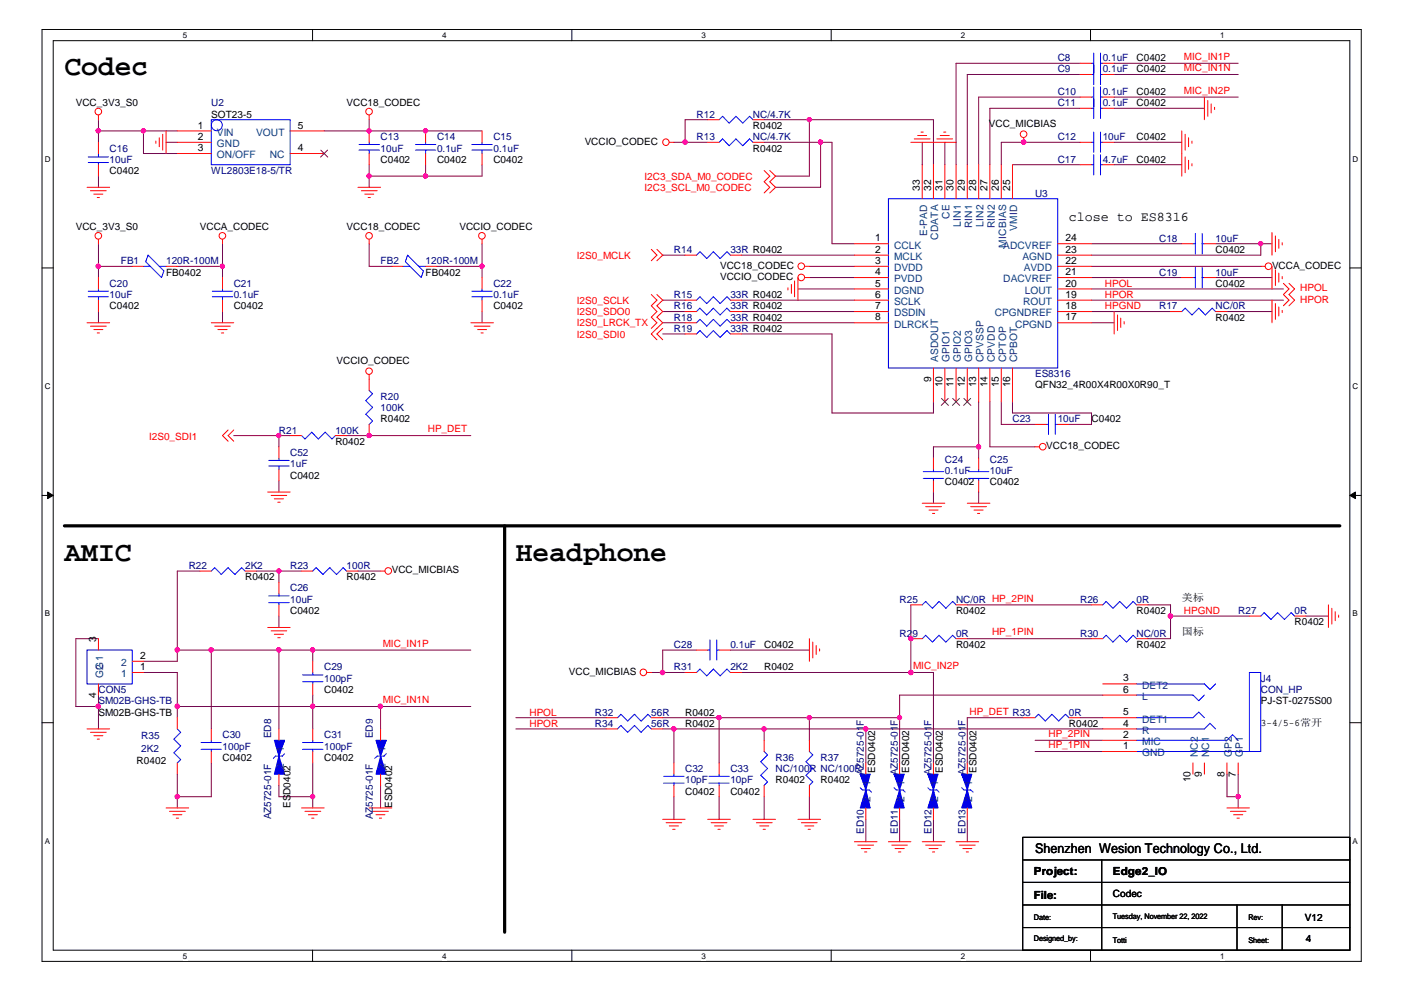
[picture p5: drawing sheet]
<svg xmlns="http://www.w3.org/2000/svg" width="297mm" height="210mm" viewBox="0 0 297 210" stroke-linecap="round" stroke-linejoin="round" font-family="sans-serif">
<path d="M8.9 6.2h279.1v197.2h-279.1zM11.3 8.6h274.3v192.5h-274.3z" fill="none" stroke="#000" stroke-width=".21"/>
<g fill="#fff">
<path d="M38.7 6.5h.9v1.9h-.9z"/>
<path d="M38.7 201.3h.9v1.9h-.9z"/>
</g>
<path d="M66.1 6.2v2.4M66.1 201.1v2.3" fill="none" stroke="#000" stroke-width=".21"/>
<g fill="#fff">
<path d="M93.6 6.5h.9v1.9h-.9z"/>
<path d="M93.6 201.3h.9v1.9h-.9z"/>
</g>
<path d="M121 6.2v2.4M121 201.1v2.3" fill="none" stroke="#000" stroke-width=".21"/>
<g fill="#fff">
<path d="M148.4 6.5h1v1.9h-1z"/>
<path d="M148.4 201.3h1v1.9h-1z"/>
</g>
<path d="M175.9 6.2v2.4M175.9 201.1v2.3" fill="none" stroke="#000" stroke-width=".21"/>
<g fill="#fff">
<path d="M203.3 6.5h.9v1.9h-.9z"/>
<path d="M203.3 201.3h.9v1.9h-.9z"/>
</g>
<path d="M230.7 6.2v2.4M230.7 201.1v2.3" fill="none" stroke="#000" stroke-width=".21"/>
<g fill="#fff">
<path d="M258.1 6.5h1v1.9h-1z"/>
<path d="M258.1 201.3h1v1.9h-1z"/>
<path d="M9.5 32.7h1.2v1.9h-1.2z"/>
<path d="M286.2 32.7h1.2v1.9h-1.2z"/>
<path d="M9.5 80.7h1.2v1.9h-1.2z"/>
<path d="M286.2 80.7h1.2v1.9h-1.2z"/>
</g>
<path d="M8.9 56.7h2.4M285.6 56.7h2.4" fill="none" stroke="#000" stroke-width=".21"/>
<g fill="#fff">
<path d="M9.5 128.9h1.1v1.9h-1.1z"/>
<path d="M286.2 128.9h1.1v1.9h-1.1z"/>
</g>
<path d="M8.9 104.8h2.4M285.6 104.8h2.4" fill="none" stroke="#000" stroke-width=".21"/>
<g fill="#000" stroke="#000" stroke-width=".21">
<path d="M10.1 104.1l1.2 .7-1.2 .7z" fill-rule="evenodd"/>
<path d="M285.6 104.8l1.2-.7v1.4z" fill-rule="evenodd"/>
</g>
<g fill="#fff">
<path d="M9.5 177h1.1v1.9h-1.1z"/>
<path d="M286.2 177h1.1v1.9h-1.1z"/>
</g>
<path d="M8.9 152.9h2.4M285.6 152.9h2.4M216.4 177.2h69.2v23.9h-69.2zM216.4 196.3h69.2M216.4 191.5h69.2M216.4 186.7h69.2M216.4 182h69.2M233.1 182v19.1M261.7 191.5v9.6M271.3 191.5v9.6" fill="none" stroke="#000" stroke-width=".21"/>
<path d="M13.6 111.3h269.9M106.8 111.3v85.9" fill="none" stroke="#000" stroke-width=".68"/>
<g fill="none" stroke="#800040" stroke-width=".21">
<path d="M228.5 13.4h-26.2v21.5M228.5 15.8h-23.9v19.1M235.7 13.4h26.3M235.7 15.8h26.3M20.8 25.3v4.8M20.8 37.3v2.3M20.8 27.7h16.7M30.4 27.7v4.8h7.1M35.1 30.1h2.4M68.6 27.7h33.4M78.1 25.3v2.4M78.1 34.9v4.7"/>
<path d="M90 34.9v2.4M102 34.9v2.4h-23.9M142.6 30.1h7.1M149.7 25.3h-4.8v4.8M161.7 30.1h14.3v21.5h4.8M161.7 25.3h35.8v9.6M171.2 25.3v12h-7.1M173.6 30.1v9.5h-9.5M195.1 30.1v4.8M199.9 30.1v4.8M214.2 34.9h14.3M228.5 20.5h-21.4v14.4"/>
<path d="M228.5 22.9h-19.1v12M228.5 30.1h-16.7v4.8M235.7 30.1h14.3M235.7 34.9h14.3M235.7 20.5h26.3M235.7 22.9h19.1M20.8 56.4h7.2M20.8 51.6v7.1M37.5 56.4h9.6M47.1 51.6v7.1M78.1 51.6v4.8h4.8M92.5 56.4h9.5"/>
<path d="M102 51.6v7.1M140.2 54h4.7M156.9 54h23.9M171.2 58.7h9.6M171.2 56.4h9.6M230.9 58.7h19.1M230.9 51.6h19.1M230.9 56.4h35.8M257.2 58.7h11.9M257.2 51.6h11.9M266.7 51.6v2.4h-35.8M20.8 65.9v2.4"/>
<path d="M47.1 65.9v2.4M102 65.9v2.4M140.2 63.5h4.7M140.2 65.9h4.7M140.2 68.3h4.7M140.2 70.7h4.7M156.9 70.7h19.1v16.7h21.5v-2.4M156.9 63.5h23.9M156.9 65.9h23.9M156.9 68.3h23.9M168.8 61.1h12M230.9 61.1h40.6"/>
<path d="M230.9 63.5h40.6M230.9 65.9h16.7M230.9 68.3h4.8M259.6 65.9h9.5M49.4 92.2h12M59 92.2v2.3M73.3 92.2h26.3M207.1 94.5h-9.6v2.5M207.1 85v12M209.4 85v9.5h9.6M211.8 85v4.8h7.2M214.2 85v2.4h16.7v2.4h-4.8"/>
<path d="M59 101.7v2.4M197.5 104.1v2.4M207.1 104.1v2.4M20.8 135.1h-4.8v14.4h4.8M37.5 137.6h62.1M42.3 120.8h-4.8v19.1h-7.1M44.7 137.6v16.6M54.2 120.8h9.6M59 120.8v2.4M59 130.4v2.4M59 137.6v16.6M66.2 137.6v2.3"/>
<path d="M75.7 120.8h4.8M147.4 137.6h-7.2v4.7M154.5 137.6h16.7M192.7 128v14.3M204.6 128h26.3M204.6 135.1h26.3M242.9 128h4.7v7.1h-4.7M247.6 130.4h16.7M276.3 130.4h4.8M20.8 147.1v7.1M30.4 142.3h7.1v9.6M37.5 149.5h62.1"/>
<path d="M66.2 147.1v7.1M80.5 149.5v4.7M109.1 151.9h19.2M109.1 154.2h19.2M137.8 142.3h7.1M140.2 151.9h50.1M140.2 154.2h93.1M142.6 154.2v7.2M152.1 151.9v9.5M156.9 142.3h40.6v19.1M161.7 154.2v2.4M171.2 151.9v4.7"/>
<path d="M183.2 154.2v7.2M216.6 151.9h-12v9.5M219 156.6h14.3M219 159h14.3M228.5 151.9h4.8M233.3 147.1h-43v14.3M37.5 163.8v7.2M44.7 161.4v7.2h-7.2M59 166.2v2.4h7.2M66.2 161.4v9.6M80.5 166.2v4.8M142.6 168.6v4.8"/>
<path d="M152.1 168.6v4.8M161.7 168.6v4.8M171.2 168.6v4.8M183.2 173.4v4.7M190.3 173.4v4.7M197.5 173.4v4.7M204.6 173.4v4.7M259.6 163.8v4.8h2.4M262 163.8v7.2"/>
</g>
<g fill="#f0f" stroke="#f0f" stroke-width=".21">
<circle cx="207" cy="94.5" r=".46"/>
<circle cx="216.6" cy="30.1" r=".47"/>
<circle cx="266.7" cy="51.5" r=".45"/>
<circle cx="144.9" cy="30.1" r=".47"/>
<circle cx="171.2" cy="25.3" r=".45"/>
<circle cx="173.6" cy="30.1" r=".46"/>
<circle cx="47" cy="56.3" r=".45"/>
<circle cx="20.8" cy="56.3" r=".46"/>
<circle cx="90" cy="27.7" r=".45"/>
<circle cx="78.1" cy="27.7" r=".45"/>
<circle cx="30.3" cy="27.7" r=".45"/>
<circle cx="20.8" cy="27.7" r=".46"/>
<circle cx="90" cy="37.2" r=".45"/>
<circle cx="78.1" cy="37.2" r=".45"/>
<circle cx="102" cy="56.3" r=".45"/>
<circle cx="190.3" cy="151.8" r=".45"/>
<circle cx="140.2" cy="142.3" r=".47"/>
<circle cx="261.9" cy="168.6" r=".45"/>
<circle cx="192.7" cy="142.3" r=".47"/>
<circle cx="152.1" cy="151.8" r=".46"/>
<circle cx="161.6" cy="154.2" r=".46"/>
<circle cx="142.5" cy="154.2" r=".46"/>
<circle cx="183.1" cy="154.2" r=".46"/>
<circle cx="171.2" cy="151.8" r=".45"/>
<circle cx="192.7" cy="135.1" r=".46"/>
<circle cx="247.6" cy="130.4" r=".47"/>
<circle cx="66.1" cy="149.4" r=".46"/>
<circle cx="37.5" cy="149.4" r=".47"/>
<circle cx="66.1" cy="168.6" r=".45"/>
<circle cx="66.1" cy="137.5" r=".46"/>
<circle cx="80.5" cy="149.4" r=".47"/>
<circle cx="59" cy="120.8" r=".45"/>
<circle cx="59" cy="137.5" r=".46"/>
<circle cx="44.7" cy="137.5" r=".47"/>
<circle cx="37.5" cy="137.5" r=".47"/>
<circle cx="37.5" cy="168.6" r=".46"/>
<circle cx="78.1" cy="92.1" r=".45"/>
<circle cx="20.8" cy="149.4" r=".47"/>
<circle cx="59" cy="92.1" r=".45"/>
</g>
<g fill="none" stroke="#f00" stroke-width=".21">
<path d="M228.5 13.4h2.4M228.5 15.8h2.4M233.3 13.4h2.4M233.3 15.8h2.4M18.4 39.6h4.8M20.8 24.4v.9M20.8 30.1v2.4M20.8 34.9v2.4M33 29.9v.4M33.7 29.1v1.9M34.4 28.4v3.4M35.1 27.7v4.8"/>
<path d="M37.5 30.1h7.2M37.5 27.7h7.2M37.5 32.5h7.2M61.4 27.7h7.2M61.4 32.5h7.2M75.7 39.6h4.8M78.1 24.4v.9M78.1 27.7v2.4M78.1 32.5v2.4M90 27.7v2.4M90 32.5v2.4M102 27.7v2.4"/>
<path d="M102 32.5v2.4M141.6 30.1h1M149.7 30.1h2.4M149.7 25.3h2.4M159.3 30.1h2.4M159.3 25.3h2.4M161.7 36.1l1.2 1.2-1.2 1.2 1.2 1.1-1.2 1.2M162.9 36.1l1.2 1.2-1.2 1.2 1.2 1.1-1.2 1.2M192.7 30.1h9.6M193.4 29.4h3.4M194.1 28.7h1.9M194.9 28h.4"/>
<path d="M195.1 34.9v7.2M197.5 34.9v7.2M198.2 29.4h3.3M198.9 28.7h1.9M199.6 28h.5M199.9 34.9v7.2M202.3 34.9v7.2M204.6 34.9v7.2M207.1 34.9v7.2M209.4 34.9v7.2M211.8 34.9v7.2M214.2 34.9v7.2"/>
<path d="M216.6 29.1v1M228.5 30.1h2.4M228.5 20.5h2.4M228.5 22.9h2.4M228.5 34.9h2.4M233.3 30.1h2.4M233.3 20.5h2.4M233.3 22.9h2.4M233.3 34.9h2.4M250 27.7v9.6M250.7 28.4v3.4M250.7 33.2v3.3"/>
<path d="M251.5 29.1v1.9M251.5 33.9v1.9M252.2 29.9v.4M252.2 34.6v.5M254.8 20.5v4.8M255.5 21.3v3.3M256.2 22v1.9M257 22.7v.5M19.1 40.4h3.4M19.9 41.1h1.9M20.6 41.8h.4M20.8 50.6v1"/>
<path d="M20.8 58.7v2.4M28 56.4h2.4M35.1 56.4h2.4M47.1 50.6v1M47.1 58.7v2.4M76.5 40.4h3.3M77.2 41.1h1.9M77.9 41.8h.5M78.1 50.6v1M82.9 56.4h2.4M90 56.4h2.5M102 50.6v1"/>
<path d="M102 58.7v2.4M137.8 52.8l1.2 1.2-1.2 1.2M139 52.8l1.2 1.2-1.2 1.2M144.9 54h2.5M154.5 54h2.4M168.1 59.5v3.3M168.8 58.7v4.8M170.3 58.7h.9M170.3 56.4h.9M180.8 58.7h7.2M180.8 56.4h7.2M180.8 51.6h7.2"/>
<path d="M180.8 54h7.2M223.8 58.7h7.1M223.8 56.4h7.1M223.8 51.6h7.1M223.8 54h7.1M250 58.7h2.4M250 51.6h2.4M254.8 58.7h2.4M254.8 51.6h2.4M266.7 56.4h1M269.1 49.2v4.8M269.1 56.4v4.7"/>
<path d="M269.8 49.9v3.4M269.8 57.1v3.3M270.6 50.6v1.9M270.6 57.8v1.9M271.3 51.4v.4M271.3 58.5v.5M271.5 60l1.2 1.1-1.2 1.2 1.2 1.2-1.2 1.2M272.7 60l1.2 1.1-1.2 1.2 1.2 1.2-1.2 1.2M18.4 68.3h4.8M19.1 69h3.4M19.9 69.7h1.9M20.6 70.5h.4"/>
<path d="M20.8 63.5v2.4M44.7 68.3h4.7M45.4 69h3.3M46.1 69.7h1.9M46.8 70.5h.5M47.1 63.5v2.4M78.1 79.3v3.3M99.6 68.3h4.8M100.3 69h3.4M101 69.7h2M101.8 70.5h.4M102 63.5v2.4"/>
<path d="M137.8 62.3l1.2 1.2-1.2 1.2 1.2 1.2-1.2 1.2 1.2 1.2-1.2 1.2M139 62.3l1.2 1.2-1.2 1.2 1.2 1.2-1.2 1.2 1.2 1.2-2.4 2.4 1.2 1.2M140.2 69.5l-1.2 1.2 1.2 1.2M144.9 68.3h2.5M144.9 65.9h2.5M144.9 63.5h2.5M144.9 70.7h2.5M154.5 68.3h2.4M154.5 65.9h2.4M154.5 63.5h2.4M154.5 70.7h2.4M166.7 60.9v.5"/>
<path d="M167.4 60.2v1.9M180.8 68.3h7.2M180.8 65.9h7.2M180.8 63.5h7.2M180.8 61.1h7.2M197.5 77.9v7.1M199.9 77.9v7.1M202.3 77.9v7.1M204.6 77.9v7.1M207.1 77.9v7.1M209.4 77.9v7.1M211.8 77.9v7.1"/>
<path d="M214.2 77.9v7.1M223.8 68.3h7.1M223.8 65.9h7.1M223.8 63.5h7.1M223.8 61.1h7.1M235.7 65.9v4.8M236.4 66.6v3.3M237.1 67.3v2M237.8 68v.6M247.6 65.9h2.4M257.2 65.9h2.4M269.1 63.5v4.8"/>
<path d="M269.8 64.2v3.4M270.6 65v1.9M271.3 65.7v.4M48.3 91l-1.2 1.2 1.2 1.2M49.4 91l-1.1 1.2 1.1 1.2M59 94.5v2.5M59 99.3v2.4M61.4 92.2h2.4M71 92.2h2.3M78.1 89.8v2.4M197.5 97v2.3M207.1 97v2.3"/>
<path d="M219 94.5h.9M219 89.8h2.4M223.8 89.8h2.3M56.6 104.1h4.8M57.4 104.8h3.3M58 105.6h2M58.8 106.3h.5M195.1 106.5h4.8M195.8 107.2h3.4M196.6 107.9h1.9M197.3 108.6h.4M197.5 101.7v2.4"/>
<path d="M204.6 106.5h4.8M205.4 107.2h3.3M206.1 107.9h1.9M206.8 108.6h.5M207.1 101.7v2.4M20.8 135.1v2.5M28 139.9h2.4M42.3 120.8h2.4M51.9 120.8h2.3M56.6 132.8h4.8M57.4 133.5h3.3M58 134.2h2"/>
<path d="M58.8 134.9h.5M59 123.2v2.4M59 128v2.4M63.8 120.8h2.4M66.2 139.9v2.4M73.3 120.8h2.4M80.5 120.8h.9M147.4 137.6h2.3M152.1 137.6h2.4M171.2 135.1v4.8M172 135.9v3.3M172.7 136.6v1.9"/>
<path d="M173.4 137.3v.5M192.7 135.1h2.4M192.7 128h2.4M202.3 135.1h2.3M202.3 128h2.3M230.9 135.1h2.4M230.9 128h2.4M240.5 135.1h2.4M240.5 128h2.4M264.3 130.4h2.4M273.9 130.4h2.4M281.1 128v4.8"/>
<path d="M281.8 128.7v3.4M282.5 129.4v1.9M283.2 130.1v.5M18.4 154.2h4.8M19.1 155h3.4M19.9 155.7h1.9M20.6 156.4h.4M20.8 144.7v2.4M28 142.3h2.4M37.5 151.9v2.3M44.7 154.2v2.4M44.7 159v2.4"/>
<path d="M59 154.2v2.4M66.2 144.7v2.4M66.2 154.2v2.4M66.2 159v2.4M80.5 154.2v2.4M128.3 154.2h2.3M128.3 151.9h2.3M136.9 142.3h.9M137.8 154.2h2.4M137.8 151.9h2.4M144.9 142.3h2.5M154.5 142.3h2.4"/>
<path d="M161.7 156.6v2.4M171.2 156.6v2.4M216.6 151.9h2.4M226.1 151.9h2.4M233.3 154.2h7.2M233.3 151.9h7.2M233.3 156.6h7.2M233.3 159h7.2M233.3 147.1h7.2M233.3 144.7h7.2M35.1 171h4.8M35.9 171.7h3.3"/>
<path d="M36.6 172.4h1.9M37.3 173.1h.5M37.5 161.4v2.4M59 163.8v2.4M63.8 171h4.8M64.5 171.7h3.4M65.2 172.4h1.9M66 173.1h.4M78.1 171h4.8M78.8 171.7h3.4M79.5 172.4h1.9M80.3 173.1h.4"/>
<path d="M80.5 163.8v2.4M140.2 173.4h4.7M140.9 174.1h3.3M141.6 174.8h2M142.3 175.5h.5M142.6 161.4v2.4M142.6 166.2v2.4M149.7 173.4h4.8M150.5 174.1h3.3M151.2 174.8h1.9M151.9 175.5h.5M152.1 161.4v2.4"/>
<path d="M152.1 166.2v2.4M159.3 173.4h4.8M160 174.1h3.4M160.7 174.8h1.9M161.5 175.5h.4M161.7 166.2v2.4M168.8 173.4h4.8M169.5 174.1h3.4M170.3 174.8h1.9M171 175.5h.4M171.2 166.2v2.4M180.8 178.1h4.7"/>
<path d="M181.5 178.8h3.3M182.2 179.5h1.9M183.2 161.4v2.4M183.2 171v2.4M188 178.1h4.7M188.7 178.8h3.3M189.4 179.5h1.9M190.3 161.4v2.4M190.3 171v2.4M195.1 178.1h4.8M195.8 178.8h3.4M196.6 179.5h1.9"/>
<path d="M197.5 161.4v2.4M197.5 171v2.4M202.3 178.1h4.8M203 178.8h3.3M203.7 179.5h1.9M204.6 161.4v2.4M204.6 171v2.4M252.4 161.4v2.4M254.8 161.4v2.4M259.6 171h4.7M259.6 161.4v2.4M260.3 171.7h3.3"/>
<path d="M261 172.4h1.9M261.7 173.1h.5M262 161.4v2.4M182.9 180.3h.5M190.1 180.3h.5M197.3 180.3h.4M204.4 180.3h.5"/>
<circle cx="20.8" cy="23.6" r=".7"/>
<circle cx="78.1" cy="23.6" r=".7"/>
<circle cx="140.9" cy="30.1" r=".68"/>
<circle cx="216.6" cy="28.4" r=".7"/>
<circle cx="20.8" cy="49.9" r=".7"/>
<circle cx="47.1" cy="49.9" r=".7"/>
<circle cx="78.1" cy="49.9" r=".7"/>
<circle cx="102" cy="49.9" r=".7"/>
<circle cx="169.5" cy="56.3" r=".7"/>
<circle cx="169.5" cy="58.7" r=".7"/>
<circle cx="268.4" cy="56.3" r=".7"/>
<circle cx="78.1" cy="78.5" r=".69"/>
<circle cx="220.6" cy="94.5" r=".7"/>
<circle cx="82.1" cy="120.8" r=".7"/>
<circle cx="136.1" cy="142.3" r=".7"/>
</g>
<g fill="none" stroke="#00f" stroke-width=".21">
<path d="M230.9 13.4h.5M230.9 15.8h.5M231.4 11.2v6.7M231.4 18.4v6.7M232.8 11.2v6.7M232.8 18.4v6.7M232.8 13.4h.5M232.8 15.8h.5M18.7 33.2h4.2M18.7 34.4h4.2M20.8 32.5v.7M20.8 34.4v.5"/>
<path d="M44.7 25.3h16.7v9.6h-16.7zM75.9 31.8h4.4M75.9 30.6h4.4M78.1 30.1v.5M78.1 31.8v.7M87.9 31.8h4.3M87.9 30.6h4.3M90 30.1v.5M90 31.8v.7M99.8 31.8h4.3M99.8 30.6h4.3M102 30.1v.5"/>
<path d="M102 31.8v.7M152.1 25.3l.8-.7 1.4 1.4 1.4-1.4 1.4 1.4 1.5-1.4 .7 .7M152.1 30.1l.8-.7 1.4 1.4 1.4-1.4 1.4 1.4 1.5-1.4 .7 .7M230.9 30.1h.5M230.9 20.5h.5M230.9 22.9h.5M230.9 34.9h.5M231.4 28v4.2M231.4 32.7v4.3M232.8 30.1h.5M232.8 28v4.2M232.8 32.7v4.3"/>
<path d="M232.8 20.5h.5M232.8 22.9h.5M232.8 34.9h.5M30.4 56.4h1.4M31.3 54l3.4 3.3-.5 1.4-3.4-3.3zM33.7 56.4h1.4M85.3 56.4h1.4M86.2 54l3.4 3.3-.5 1.4-3.3-3.3zM88.6 56.4h1.4M147.4 54l.7-.7 1.4 1.4 1.4-1.4 1.5 1.4 1.4-1.4 .7 .7M188 42.1h35.8v35.8h-35.8zM252.4 51.6h.5"/>
<path d="M252.4 58.7h.5M252.9 49.4v4.3M252.9 56.6v4.3M254.3 51.6h.5M254.3 49.4v4.3M254.3 56.6v4.3M254.3 58.7h.5M18.7 62.8h4.2M18.7 61.6h4.2M20.8 61.1v.5M20.8 62.8v.7M44.9 62.8h4.3"/>
<path d="M44.9 61.6h4.3M47.1 61.1v.5M47.1 62.8v.7M99.8 62.8h4.3M99.8 61.6h4.3M102 61.1v.5M102 62.8v.7M147.4 65.9l.7-.7 1.4 1.4 1.4-1.4 1.5 1.4 1.4-1.4 .7 .7M147.4 68.3l.7-.7 1.4 1.4 1.4-1.4 1.5 1.4 1.4-1.4 .7 .7M147.4 63.5l.7-.7 1.4 1.4 1.4-1.4 1.5 1.4 1.4-1.4 .7 .7M147.4 70.7l.7-.8 1.4 1.5 1.4-1.5 1.5 1.5 1.4-1.5 .7 .8M250 65.9l.7-.7 1.5 1.4 1.4-1.4 1.4 1.4 1.5-1.4 .7 .7"/>
<path d="M56.9 98.6h4.3M56.9 97.4h4.3M59 97v.4M59 98.6v.7M63.8 92.2l.7 .7 1.5-1.4 1.4 1.4 1.4-1.4 1.4 1.4 .8-.7M78.1 82.6l.7 .7-1.4 1.5 1.4 1.4-1.4 1.4 1.4 1.5-.7 .7M195.3 99.8h4.3M197.5 99.3v.5M204.9 99.8h4.3M207.1 99.3v.5M221.4 89.8h.4M221.8 87.6v4.3"/>
<path d="M223.3 89.8h.5M223.3 87.6v4.3M195.3 101.2h4.3M197.5 101.2v.5M204.9 101.2h4.3M207.1 101.2v.5M18.4 137.6h9.6v7.1h-9.6zM44.7 120.8l.7-.7 1.4 1.5 1.5-1.5 1.4 1.5 1.4-1.5 .8 .7M56.9 126.1h4.3M56.9 127.5h4.3M59 125.6v.5M59 127.5v.5"/>
<path d="M66.2 120.8l.7-.7 1.4 1.5 1.5-1.5 1.4 1.5 1.4-1.5 .7 .7M149.7 137.6h.5M150.2 135.4v4.3M151.6 137.6h.5M151.6 135.4v4.3M195.1 135.1l.7-.7 1.5 1.5 1.4-1.5 1.4 1.5 1.4-1.5 .8 .7M195.1 128l.7-.7 1.5 1.4 1.4-1.4 1.4 1.4 1.4-1.4 .8 .7M233.3 135.1l.7-.7 1.5 1.5 1.4-1.5 1.4 1.5 1.4-1.5 .8 .7M233.3 128l.7-.7 1.5 1.4 1.4-1.4 1.4 1.4 1.4-1.4 .8 .7M266.7 130.4l.8-.8 1.4 1.5 1.4-1.5 1.4 1.5 1.5-1.5 .7 .8M37.5 154.2l.7 .8-1.4 1.4 1.4 1.4-1.4 1.5 1.4 1.4-.7 .7M42.5 157.1h4.3"/>
<path d="M42.5 158.6h4.3M44.7 156.6v.5M44.7 158.6v.4M60.2 159.5l-.5 .5h-1.4l-.5 .5M64 157.1h4.3M64 158.6h4.3M64 142.8h4.3M64 144.2h4.3M66.2 142.3v.5M66.2 144.2v.5M66.2 156.6v.5M66.2 158.6v.4"/>
<path d="M81.7 159.5l-.5 .5h-1.4l-.5 .5M130.6 151.9l.8-.8 1.4 1.5 1.4-1.5 1.4 1.5 1.5-1.5 .7 .8M130.6 154.2l.8-.7 1.4 1.5 1.4-1.5 1.4 1.5 1.5-1.5 .7 .7M147.4 142.3l.7-.7 1.4 1.4 1.4-1.4 1.5 1.4 1.4-1.4 .7 .7M161.7 159l.7 .7-1.4 1.5 1.4 1.4-1.4 1.5 1.4 1.4-.7 .7M171.2 159l.8 .7-1.5 1.5 1.5 1.4-1.5 1.5 1.5 1.4-.8 .7M219 151.9l.7-.8 1.4 1.5 1.4-1.5 1.5 1.5 1.4-1.5 .7 .8M240.5 144.7h14.3l1.2 1.2 1.2-1.2M240.5 159h26.2v-16.7h-2.4v16.7M240.5 151.9h11.9l1.2-1.2 1.2 1.2M240.5 154.2h14.3l1.2-1.2 1.2 1.2M240.5 156.6h19.1l1.2-1.1 1.2 1.1"/>
<path d="M240.5 147.1h11.9l1.2 1.2 1.2-1.2M140.4 165.7h4.3M140.4 164.3h4.3M142.6 163.8v.5M142.6 165.7v.5M150 165.7h4.3M150 164.3h4.3M152.1 163.8v.5M152.1 165.7v.5M182 166.7l.5 .4h1.4l.5 .5M189.1 166.7l.5 .4h1.5l.4 .5M196.3 166.7l.5 .4h1.4l.5 .5"/>
<path d="M203.5 166.7l.4 .4h1.5l.5 .5"/>
<circle cx="45.9" cy="26.5" r="1.17"/>
</g>
<g fill="#00f" stroke="#00f" stroke-width=".21">
<path d="M190.3 167.1v.5v-.5l1 3.9h-2.2z" fill-rule="evenodd"/>
<path d="M189.1 163.8l1.2 2.4-1.2-2.4h2.2l-1 3.3z" fill-rule="evenodd"/>
<path d="M197.5 167.1v.5v-.5l1 3.9h-2.2z" fill-rule="evenodd"/>
<path d="M196.3 163.8l1.2 2.4-1.2-2.4h2.2l-1 3.3z" fill-rule="evenodd"/>
<path d="M204.6 167.1v.5v-.5l1 3.9h-2.1z" fill-rule="evenodd"/>
<path d="M203.5 163.8l1.1 2.4-1.1-2.4h2.1l-1 3.3z" fill-rule="evenodd"/>
<path d="M59 160v.5v-.5l1.2 3.8h-2.2z" fill-rule="evenodd"/>
<path d="M58 156.6h2.2l-1.2 2.4 1.2-2.4-1.2 3.4z" fill-rule="evenodd"/>
<path d="M80.5 160v.5v-.5l1.2 3.8h-2.2z" fill-rule="evenodd"/>
<path d="M79.5 156.6h2.2l-1.2 2.4 1.2-2.4-1.2 3.4z" fill-rule="evenodd"/>
<path d="M183.2 167.1v.5v-.5l.9 3.9h-2.1z" fill-rule="evenodd"/>
<path d="M182 163.8l1.2 2.4-1.2-2.4h2.1l-.9 3.3z" fill-rule="evenodd"/>
</g>
<path d="M67.9 31.8l1.4 1.4M69.3 31.8l-1.5 1.4M199.2 84.3l1.5 1.5M200.6 84.3l-1.5 1.5M201.5 84.3l1.5 1.5M203 84.3l-1.5 1.5M203.9 84.3l1.5 1.5M205.4 84.3l-1.5 1.5" fill="none" stroke="#804000" stroke-width=".21"/>
<g font-size="5.9">
<text x="13.6" y="16">Codec</text>
<text x="13.6" y="118.7">AMIC</text>
<text x="109.1" y="118.7">Headphone</text>
</g>
<g font-size="2.8">
<text x="226.1" y="46.7">close to ES8316</text>
<text x="219" y="180.4">Shenzhen Wesion Technology Co., Ltd.</text>
</g>
<g font-size="2.4">
<text x="218.7" y="185.1">Project:</text>
<text x="235.5" y="185.1">Edge2_IO</text>
<text x="218.7" y="190.1">File:</text>
</g>
<g font-size="2.2">
<text x="41.9" y="27.2">1</text>
<text x="41.9" y="29.6">2</text>
<text x="63" y="27.2">5</text>
<text x="41.9" y="32">3</text>
<text x="63" y="32">4</text>
<text x="194.6" y="40.4" transform="rotate(-90 194.6 40.4)">33</text>
<text x="197" y="40.4" transform="rotate(-90 197 40.4)">32</text>
<text x="199.4" y="40.4" transform="rotate(-90 199.4 40.4)">31</text>
<text x="201.8" y="40.4" transform="rotate(-90 201.8 40.4)">30</text>
<text x="204.1" y="40.4" transform="rotate(-90 204.1 40.4)">29</text>
<text x="206.5" y="40.4" transform="rotate(-90 206.5 40.4)">28</text>
<text x="208.9" y="40.4" transform="rotate(-90 208.9 40.4)">27</text>
<text x="211.3" y="40.4" transform="rotate(-90 211.3 40.4)">26</text>
<text x="213.7" y="40.4" transform="rotate(-90 213.7 40.4)">25</text>
<text x="185.1" y="51.1">1</text>
<text x="185.1" y="53.5">2</text>
<text x="225.4" y="53.5">23</text>
<text x="225.4" y="51.1">24</text>
<text x="185.1" y="55.9">3</text>
<text x="185.1" y="58.2">4</text>
<text x="225.4" y="58.2">21</text>
<text x="225.4" y="55.9">22</text>
<text x="185.1" y="60.6">5</text>
<text x="185.1" y="63">6</text>
<text x="185.1" y="65.4">7</text>
<text x="225.4" y="65.4">18</text>
<text x="225.4" y="63">19</text>
<text x="225.4" y="60.6">20</text>
<text x="185.1" y="67.8">8</text>
<text x="225.4" y="67.8">17</text>
<text x="197" y="80.7" transform="rotate(-90 197 80.7)">9</text>
<text x="199.4" y="82" transform="rotate(-90 199.4 82)">10</text>
<text x="201.8" y="82" transform="rotate(-90 201.8 82)">11</text>
<text x="204.1" y="82" transform="rotate(-90 204.1 82)">12</text>
<text x="206.5" y="82" transform="rotate(-90 206.5 82)">13</text>
<text x="208.9" y="82" transform="rotate(-90 208.9 82)">14</text>
<text x="211.3" y="82" transform="rotate(-90 211.3 82)">15</text>
<text x="213.7" y="82" transform="rotate(-90 213.7 82)">16</text>
<text x="20.3" y="135.9" transform="rotate(-90 20.3 135.9)">3</text>
<text x="29.6" y="141.8">1</text>
<text x="29.6" y="139.4">2</text>
<text x="20.3" y="147.6" transform="rotate(-90 20.3 147.6)">4</text>
<text x="237.6" y="146.6">6</text>
<text x="237.6" y="144.2">3</text>
<text x="237.6" y="153.7">4</text>
<text x="237.6" y="151.4">5</text>
<text x="237.6" y="156.1">2</text>
<text x="237.6" y="158.5">1</text>
<text x="251.9" y="165.5" transform="rotate(-90 251.9 165.5)">10</text>
<text x="254.3" y="164.3" transform="rotate(-90 254.3 164.3)">9</text>
<text x="259.1" y="164.3" transform="rotate(-90 259.1 164.3)">8</text>
<text x="261.5" y="164.3" transform="rotate(-90 261.5 164.3)">7</text>
</g>
<g font-size="2.2" fill="#004080">
<text x="45.9" y="28.7">VIN</text>
<text x="54.2" y="28.7">VOUT</text>
<text x="45.9" y="31.1">GND</text>
<text x="45.9" y="33.5">ON/OFF</text>
<text x="57.1" y="33.5">NC</text>
<text x="200.9" y="46.3" transform="rotate(-90 200.9 46.3)">CE</text>
<text x="203.3" y="47.9" transform="rotate(-90 203.3 47.9)">LIN1</text>
<text x="208.1" y="47.9" transform="rotate(-90 208.1 47.9)">LIN2</text>
<text x="189.1" y="52.6">CCLK</text>
<text x="196.1" y="50" transform="rotate(-90 196.1 50)">E-PAD</text>
<text x="198.5" y="50.8" transform="rotate(-90 198.5 50.8)">CDATA</text>
<text x="205.7" y="48.3" transform="rotate(-90 205.7 48.3)">RIN1</text>
<text x="210.4" y="48.3" transform="rotate(-90 210.4 48.3)">RIN2</text>
<text x="212.3" y="52.6">ADCVREF</text>
<text x="212.9" y="52.4" transform="rotate(-90 212.9 52.4)">MICBIAS</text>
<text x="215.2" y="48.8" transform="rotate(-90 215.2 48.8)">VMID</text>
<text x="189.1" y="55">MCLK</text>
<text x="189.1" y="57.4">DVDD</text>
<text x="189.1" y="59.7">PVDD</text>
<text x="212.3" y="59.7">DACVREF</text>
<text x="216.3" y="55">AGND</text>
<text x="216.6" y="57.4">AVDD</text>
<text x="189.1" y="62.2">DGND</text>
<text x="189.1" y="64.5">SCLK</text>
<text x="216.5" y="64.5">ROUT</text>
<text x="216.8" y="62.2">LOUT</text>
<text x="189.1" y="66.9">DSDIN</text>
<text x="189.1" y="69.3">DLRCK</text>
<text x="210.4" y="66.9">CPGNDREF</text>
<text x="214.8" y="69.3">CPGND</text>
<text x="198.5" y="76.7" transform="rotate(-90 198.5 76.7)">ASDOUT</text>
<text x="200.9" y="76.7" transform="rotate(-90 200.9 76.7)">GPIO1</text>
<text x="203.3" y="76.7" transform="rotate(-90 203.3 76.7)">GPIO2</text>
<text x="205.7" y="76.7" transform="rotate(-90 205.7 76.7)">GPIO3</text>
<text x="208.1" y="76.7" transform="rotate(-90 208.1 76.7)">CPVSSP</text>
<text x="210.4" y="76.7" transform="rotate(-90 210.4 76.7)">CPVDD</text>
<text x="212.9" y="76.7" transform="rotate(-90 212.9 76.7)">CPTOP</text>
<text x="215.2" y="76.7" transform="rotate(-90 215.2 76.7)">CPBOT</text>
<text x="21.8" y="143.5" transform="rotate(-90 21.8 143.5)">G2</text>
<text x="21.8" y="141.7" transform="rotate(-90 21.8 141.7)">G1</text>
<text x="25.6" y="143.3">1</text>
<text x="25.6" y="140.9">2</text>
<text x="241.6" y="148.1">L</text>
<text x="241.6" y="145.7">DET2</text>
<text x="241.6" y="155.3">R</text>
<text x="241.6" y="152.9">DET1</text>
<text x="60" y="159.1" transform="rotate(-90 60 159.1)">1</text>
<text x="81.5" y="159.1" transform="rotate(-90 81.5 159.1)">1</text>
<text x="241.6" y="157.7">MIC</text>
<text x="241.6" y="160">GND</text>
<text x="253.4" y="160.2" transform="rotate(-90 253.4 160.2)">NC2</text>
<text x="255.8" y="160.2" transform="rotate(-90 255.8 160.2)">NC1</text>
<text x="260.6" y="160.2" transform="rotate(-90 260.6 160.2)">G</text>
<text x="260.6" y="158.5" transform="rotate(-90 260.6 158.5)">P2</text>
<text x="263" y="160.2" transform="rotate(-90 263 160.2)">G</text>
<text x="263" y="158.5" transform="rotate(-90 263 158.5)">P1</text>
<text x="60" y="162.6" transform="rotate(-90 60 162.6)">2</text>
<text x="81.5" y="162.6" transform="rotate(-90 81.5 162.6)">2</text>
<text x="184.2" y="166.2" transform="rotate(-90 184.2 166.2)">1</text>
<text x="191.3" y="166.2" transform="rotate(-90 191.3 166.2)">1</text>
<text x="198.5" y="166.2" transform="rotate(-90 198.5 166.2)">1</text>
<text x="205.7" y="166.2" transform="rotate(-90 205.7 166.2)">1</text>
<text x="184.2" y="169.8" transform="rotate(-90 184.2 169.8)">2</text>
<text x="191.3" y="169.8" transform="rotate(-90 191.3 169.8)">2</text>
<text x="198.5" y="169.8" transform="rotate(-90 198.5 169.8)">2</text>
<text x="205.7" y="169.8" transform="rotate(-90 205.7 169.8)">2</text>
</g>
<g font-size="2.1" fill="#000080">
<text x="223.8" y="12.9">C8</text>
<text x="223.8" y="15.3">C9</text>
<text x="233.3" y="12.9">0.1uF</text>
<text x="233.3" y="15.3">0.1uF</text>
<text x="44.7" y="22.5">U2</text>
<text x="223.8" y="20.1">C10</text>
<text x="223.8" y="22.5">C11</text>
<text x="233.3" y="20.1">0.1uF</text>
<text x="233.3" y="22.5">0.1uF</text>
<text x="80.5" y="29.6">C13</text>
<text x="92.5" y="29.6">C14</text>
<text x="104.4" y="29.6">C15</text>
<text x="147.4" y="24.9">R12</text>
<text x="147.4" y="29.6">R13</text>
<text x="159.3" y="24.9">NC/4.7K</text>
<text x="159.3" y="29.6">NC/4.7K</text>
<text x="223.8" y="29.6">C12</text>
<text x="233.3" y="29.6">10uF</text>
<text x="23.2" y="32.1">C16</text>
<text x="23.2" y="34.4">10uF</text>
<text x="80.5" y="32.1">10uF</text>
<text x="92.5" y="32.1">0.1uF</text>
<text x="104.4" y="32.1">0.1uF</text>
<text x="223.8" y="34.4">C17</text>
<text x="233.3" y="34.4">4.7uF</text>
<text x="44.7" y="36.8">WL2803E18-5/TR</text>
<text x="219" y="41.6">U3</text>
<text x="142.6" y="53.5">R14</text>
<text x="154.5" y="53.5">33R R0402</text>
<text x="245.2" y="51.2">C18</text>
<text x="257.2" y="51.2">10uF</text>
<text x="25.6" y="55.9">FB1</text>
<text x="35.1" y="55.9">120R-100M</text>
<text x="80.5" y="55.9">FB2</text>
<text x="90" y="55.9">120R-100M</text>
<text x="245.2" y="58.3">C19</text>
<text x="257.2" y="58.3">10uF</text>
<text x="23.2" y="60.7">C20</text>
<text x="23.2" y="63.1">10uF</text>
<text x="49.4" y="60.7">C21</text>
<text x="49.4" y="63.1">0.1uF</text>
<text x="104.4" y="60.7">C22</text>
<text x="104.4" y="63.1">0.1uF</text>
<text x="142.6" y="65.5">R16</text>
<text x="142.6" y="63.1">R15</text>
<text x="154.5" y="65.5">33R R0402</text>
<text x="154.5" y="63.1">33R R0402</text>
<text x="245.2" y="65.5">R17</text>
<text x="257.2" y="65.5">NC/0R</text>
<text x="142.6" y="67.9">R18</text>
<text x="142.6" y="70.2">R19</text>
<text x="154.5" y="67.9">33R R0402</text>
<text x="154.5" y="70.2">33R R0402</text>
<text x="219" y="79.8">ES8316</text>
<text x="80.5" y="84.6">R20</text>
<text x="80.5" y="87">100K</text>
<text x="214.2" y="89.3">C23</text>
<text x="223.8" y="89.3">10uF</text>
<text x="59" y="91.8">R21</text>
<text x="71" y="91.8">100K</text>
<text x="61.4" y="96.5">C52</text>
<text x="61.4" y="98.9">1uF</text>
<text x="199.9" y="97.9">C24</text>
<text x="199.9" y="100.3">0.1uF</text>
<text x="209.4" y="97.9">C25</text>
<text x="209.4" y="100.3">10uF</text>
<text x="39.9" y="120.4">R22</text>
<text x="51.9" y="120.4">2K2</text>
<text x="61.4" y="125.2">C26</text>
<text x="61.4" y="120.4">R23</text>
<text x="73.3" y="120.4">100R</text>
<text x="61.4" y="127.6">10uF</text>
<text x="190.3" y="127.6">R25</text>
<text x="202.3" y="127.6">NC/0R HP_2PIN</text>
<text x="228.5" y="127.6">R26</text>
<text x="240.5" y="127.6">0R</text>
<text x="262" y="129.9">R27</text>
<text x="273.9" y="129.9">0R</text>
<text x="142.6" y="137.1">C28</text>
<text x="154.5" y="137.1">0.1uF</text>
<text x="190.3" y="134.7">R29</text>
<text x="202.3" y="134.7">0R</text>
<text x="228.5" y="134.7">R30</text>
<text x="240.5" y="134.7">NC/0R</text>
<text x="68.6" y="141.9">C29</text>
<text x="142.6" y="141.9">R31</text>
<text x="154.5" y="141.9">2K2</text>
<text x="20.8" y="146.7">CON5</text>
<text x="20.8" y="149">SM02B-GHS-TB</text>
<text x="68.6" y="144.2">100pF</text>
<text x="266.7" y="146.7">CON_HP</text>
<text x="266.7" y="144.2">J4</text>
<text x="125.9" y="151.4">R32</text>
<text x="125.9" y="153.8">R34</text>
<text x="137.8" y="151.4">56R</text>
<text x="137.8" y="153.8">56R</text>
<text x="226.1" y="151.4">0R</text>
<text x="29.9" y="156.4">R35</text>
<text x="29.9" y="159.1">2K2</text>
<text x="47.1" y="156.2">C30</text>
<text x="47.1" y="158.6">100pF</text>
<text x="57.4" y="156.2" transform="rotate(-90 57.4 156.2)">ED8</text>
<text x="68.6" y="156.2">C31</text>
<text x="68.6" y="158.6">100pF</text>
<text x="78.9" y="156.2" transform="rotate(-90 78.9 156.2)">ED9</text>
<text x="164.1" y="161">R36</text>
<text x="173.6" y="161">R37</text>
<text x="144.9" y="163.4">C32</text>
<text x="144.9" y="165.7">10pF</text>
<text x="154.5" y="163.4">C33</text>
<text x="154.5" y="165.7">10pF</text>
<text x="164.1" y="163.4">NC/100R NC/100R</text>
<text x="182.8" y="164.1" transform="rotate(-90 182.8 164.1)">AZ5725-01F</text>
<text x="189.9" y="164.1" transform="rotate(-90 189.9 164.1)">AZ5725-01F</text>
<text x="197.1" y="164.1" transform="rotate(-90 197.1 164.1)">AZ5725-01F</text>
<text x="204.3" y="164.1" transform="rotate(-90 204.3 164.1)">AZ5725-01F</text>
<text x="57.4" y="173.4" transform="rotate(-90 57.4 173.4)">AZ5725-01F</text>
<text x="78.9" y="173.4" transform="rotate(-90 78.9 173.4)">AZ</text>
<text x="78.9" y="170.7" transform="rotate(-90 78.9 170.7)">5725-01F</text>
<text x="182.8" y="176.5" transform="rotate(-90 182.8 176.5)">ED10</text>
<text x="189.9" y="176.5" transform="rotate(-90 189.9 176.5)">ED11</text>
<text x="197.1" y="176.5" transform="rotate(-90 197.1 176.5)">ED12</text>
<text x="204.3" y="176.5" transform="rotate(-90 204.3 176.5)">ED13</text>
</g>
<g font-size="2.1">
<text x="240.5" y="12.9">C0402</text>
<text x="240.5" y="15.3">C0402</text>
<text x="16" y="22.5">VCC_3V3_S0</text>
<text x="73.3" y="22.5">VCC18_CODEC</text>
<text x="240.5" y="20.1">C0402</text>
<text x="240.5" y="22.5">C0402</text>
<text x="44.7" y="24.9">SOT23-5</text>
<text x="159.3" y="27.3">R0402</text>
<text x="209.2" y="26.8">VCC_MICBIAS</text>
<text x="240.5" y="29.6">C0402</text>
<text x="80.5" y="34.4">C0402</text>
<text x="92.5" y="34.4">C0402</text>
<text x="104.4" y="34.4">C0402</text>
<text x="123.7" y="30.6">VCCIO_CODEC</text>
<text x="159.3" y="32.1">R0402</text>
<text x="240.5" y="34.4">C0402</text>
<text x="23.2" y="36.8">C0402</text>
<text x="16" y="48.7">VCC_3V3_S0</text>
<text x="42.3" y="48.7">VCCA_CODEC</text>
<text x="73.3" y="48.7">VCC18_CODEC</text>
<text x="97.2" y="48.7">VCCIO_CODEC</text>
<text x="257.2" y="53.5">C0402</text>
<text x="35.1" y="58.3">FB0402</text>
<text x="90" y="58.3">FB0402</text>
<text x="152.4" y="59.3">VCCIO_CODEC</text>
<text x="152.4" y="56.9">VCC18_CODEC</text>
<text x="269.1" y="56.9">VCCA_CODEC</text>
<text x="23.2" y="65.5">C0402</text>
<text x="49.4" y="65.5">C0402</text>
<text x="104.4" y="65.5">C0402</text>
<text x="257.2" y="60.7">C0402</text>
<text x="257.2" y="67.9">R0402</text>
<text x="71.2" y="76.9">VCCIO_CODEC</text>
<text x="219" y="82.2">QFN32_4R00X4R00X0R90_T</text>
<text x="80.5" y="89.3">R0402</text>
<text x="230.9" y="89.3">C0402</text>
<text x="71" y="94.1">R0402</text>
<text x="221.4" y="95.1">VCC18_CODEC</text>
<text x="61.4" y="101.3">C0402</text>
<text x="199.9" y="102.7">C0402</text>
<text x="209.4" y="102.7">C0402</text>
<text x="51.9" y="122.8">R0402</text>
<text x="73.3" y="122.8">R0402</text>
<text x="82.9" y="121.3">VCC_MICBIAS</text>
<text x="61.4" y="129.9">C0402</text>
<text x="202.3" y="129.9">R0402</text>
<text x="240.5" y="129.9">R0402</text>
<text x="250" y="127.3">美标</text>
<text x="161.7" y="137.1">C0402</text>
<text x="202.3" y="137.1">R0402</text>
<text x="240.5" y="137.1">R0402</text>
<text x="250" y="134.4">国标</text>
<text x="273.9" y="132.3">R0402</text>
<text x="120.4" y="142.8">VCC_MICBIAS</text>
<text x="161.7" y="141.9">R0402</text>
<text x="68.6" y="146.7">C0402</text>
<text x="266.7" y="149">PJ-ST-0275S00</text>
<text x="20.8" y="151.4">SM02B-GHS-TB</text>
<text x="144.9" y="151.4">R0402</text>
<text x="144.9" y="153.8">R0402</text>
<text x="226.1" y="153.8">R0402</text>
<text x="266.7" y="153.5">3-4/5-6常开</text>
<text x="28.9" y="161.7">R0402</text>
<text x="47.1" y="161">C0402</text>
<text x="68.6" y="161">C0402</text>
<text x="164.1" y="165.7">R0402</text>
<text x="173.6" y="165.7">R0402</text>
<text x="185.2" y="163.5" transform="rotate(-90 185.2 163.5)">ESD0402</text>
<text x="192.3" y="163.5" transform="rotate(-90 192.3 163.5)">ESD0402</text>
<text x="199.5" y="163.5" transform="rotate(-90 199.5 163.5)">ESD0402</text>
<text x="206.6" y="163.5" transform="rotate(-90 206.6 163.5)">ESD0402</text>
<text x="61.5" y="171" transform="rotate(-90 61.5 171)">ES</text>
<text x="61.5" y="168.2" transform="rotate(-90 61.5 168.2)">D0402</text>
<text x="83" y="171" transform="rotate(-90 83 171)">ESD0402</text>
<text x="144.9" y="168.1">C0402</text>
<text x="154.5" y="168.1">C0402</text>
<text x="235.5" y="189.9">Codec</text>
<text x="276.1" y="194.9">V12</text>
<text x="276.3" y="199.4">4</text>
</g>
<g font-size="2.1" fill="#f00">
<text x="250.5" y="12.7">MIC_IN1P</text>
<text x="250.5" y="15.1">MIC_IN1N</text>
<text x="250.5" y="19.9">MIC_IN2P</text>
<text x="136.4" y="38">I2C3_SDA_M0_CODEC</text>
<text x="136.4" y="40.4">I2C3_SCL_M0_CODEC</text>
<text x="122" y="54.7">I2S0_MCLK</text>
<text x="122" y="64.3">I2S0_SCLK</text>
<text x="233.8" y="60.7">HPOL</text>
<text x="233.8" y="63">HPOR</text>
<text x="233.8" y="65.5">HPGND</text>
<text x="275.1" y="61.7">HPOL</text>
<text x="275.1" y="64">HPOR</text>
<text x="122" y="71.4">I2S0_SDI0</text>
<text x="122" y="66.6">I2S0_SDO0</text>
<text x="122" y="69.1">I2S0_LRCK_TX</text>
<text x="31.5" y="93.1">I2S0_SDI1</text>
<text x="90.5" y="91.5">HP_DET</text>
<text x="250.5" y="129.9">HPGND</text>
<text x="81" y="136.9">MIC_IN1P</text>
<text x="209.9" y="134.5">HP_1PIN</text>
<text x="193.2" y="141.6">MIC_IN2P</text>
<text x="81" y="148.8">MIC_IN1N</text>
<text x="112" y="151.4">HPOL</text>
<text x="112" y="153.8">HPOR</text>
<text x="205.1" y="151.2">HP_DET R33</text>
<text x="221.8" y="156">HP_2PIN</text>
<text x="221.8" y="158.3">HP_1PIN</text>
</g>
<g font-size="1.7">
<text x="38.7" y="8">5</text>
<text x="93.6" y="8">4</text>
<text x="148.4" y="8">3</text>
<text x="203.3" y="8">2</text>
<text x="258.1" y="8">1</text>
<text x="9.5" y="34.2">D</text>
<text x="286.2" y="34.2">D</text>
<text x="9.5" y="82.3">C</text>
<text x="286.2" y="82.3">C</text>
<text x="9.5" y="130.4">B</text>
<text x="286.2" y="130.4">B</text>
<text x="9.5" y="178.5">A</text>
<text x="286.2" y="178.5">A</text>
<text x="218.7" y="194.7">Date:</text>
<text x="235.5" y="194.4">Tuesday, November 22, 2022</text>
<text x="264.1" y="194.7">Rev:</text>
<text x="38.7" y="202.8">5</text>
<text x="93.6" y="202.8">4</text>
<text x="148.4" y="202.8">3</text>
<text x="203.3" y="202.8">2</text>
<text x="218.7" y="199.2">Designed_by:</text>
<text x="235.5" y="199.4">Totti</text>
<text x="258.1" y="202.8">1</text>
<text x="264.1" y="199.4">Sheet:</text>
</g>
</svg>
